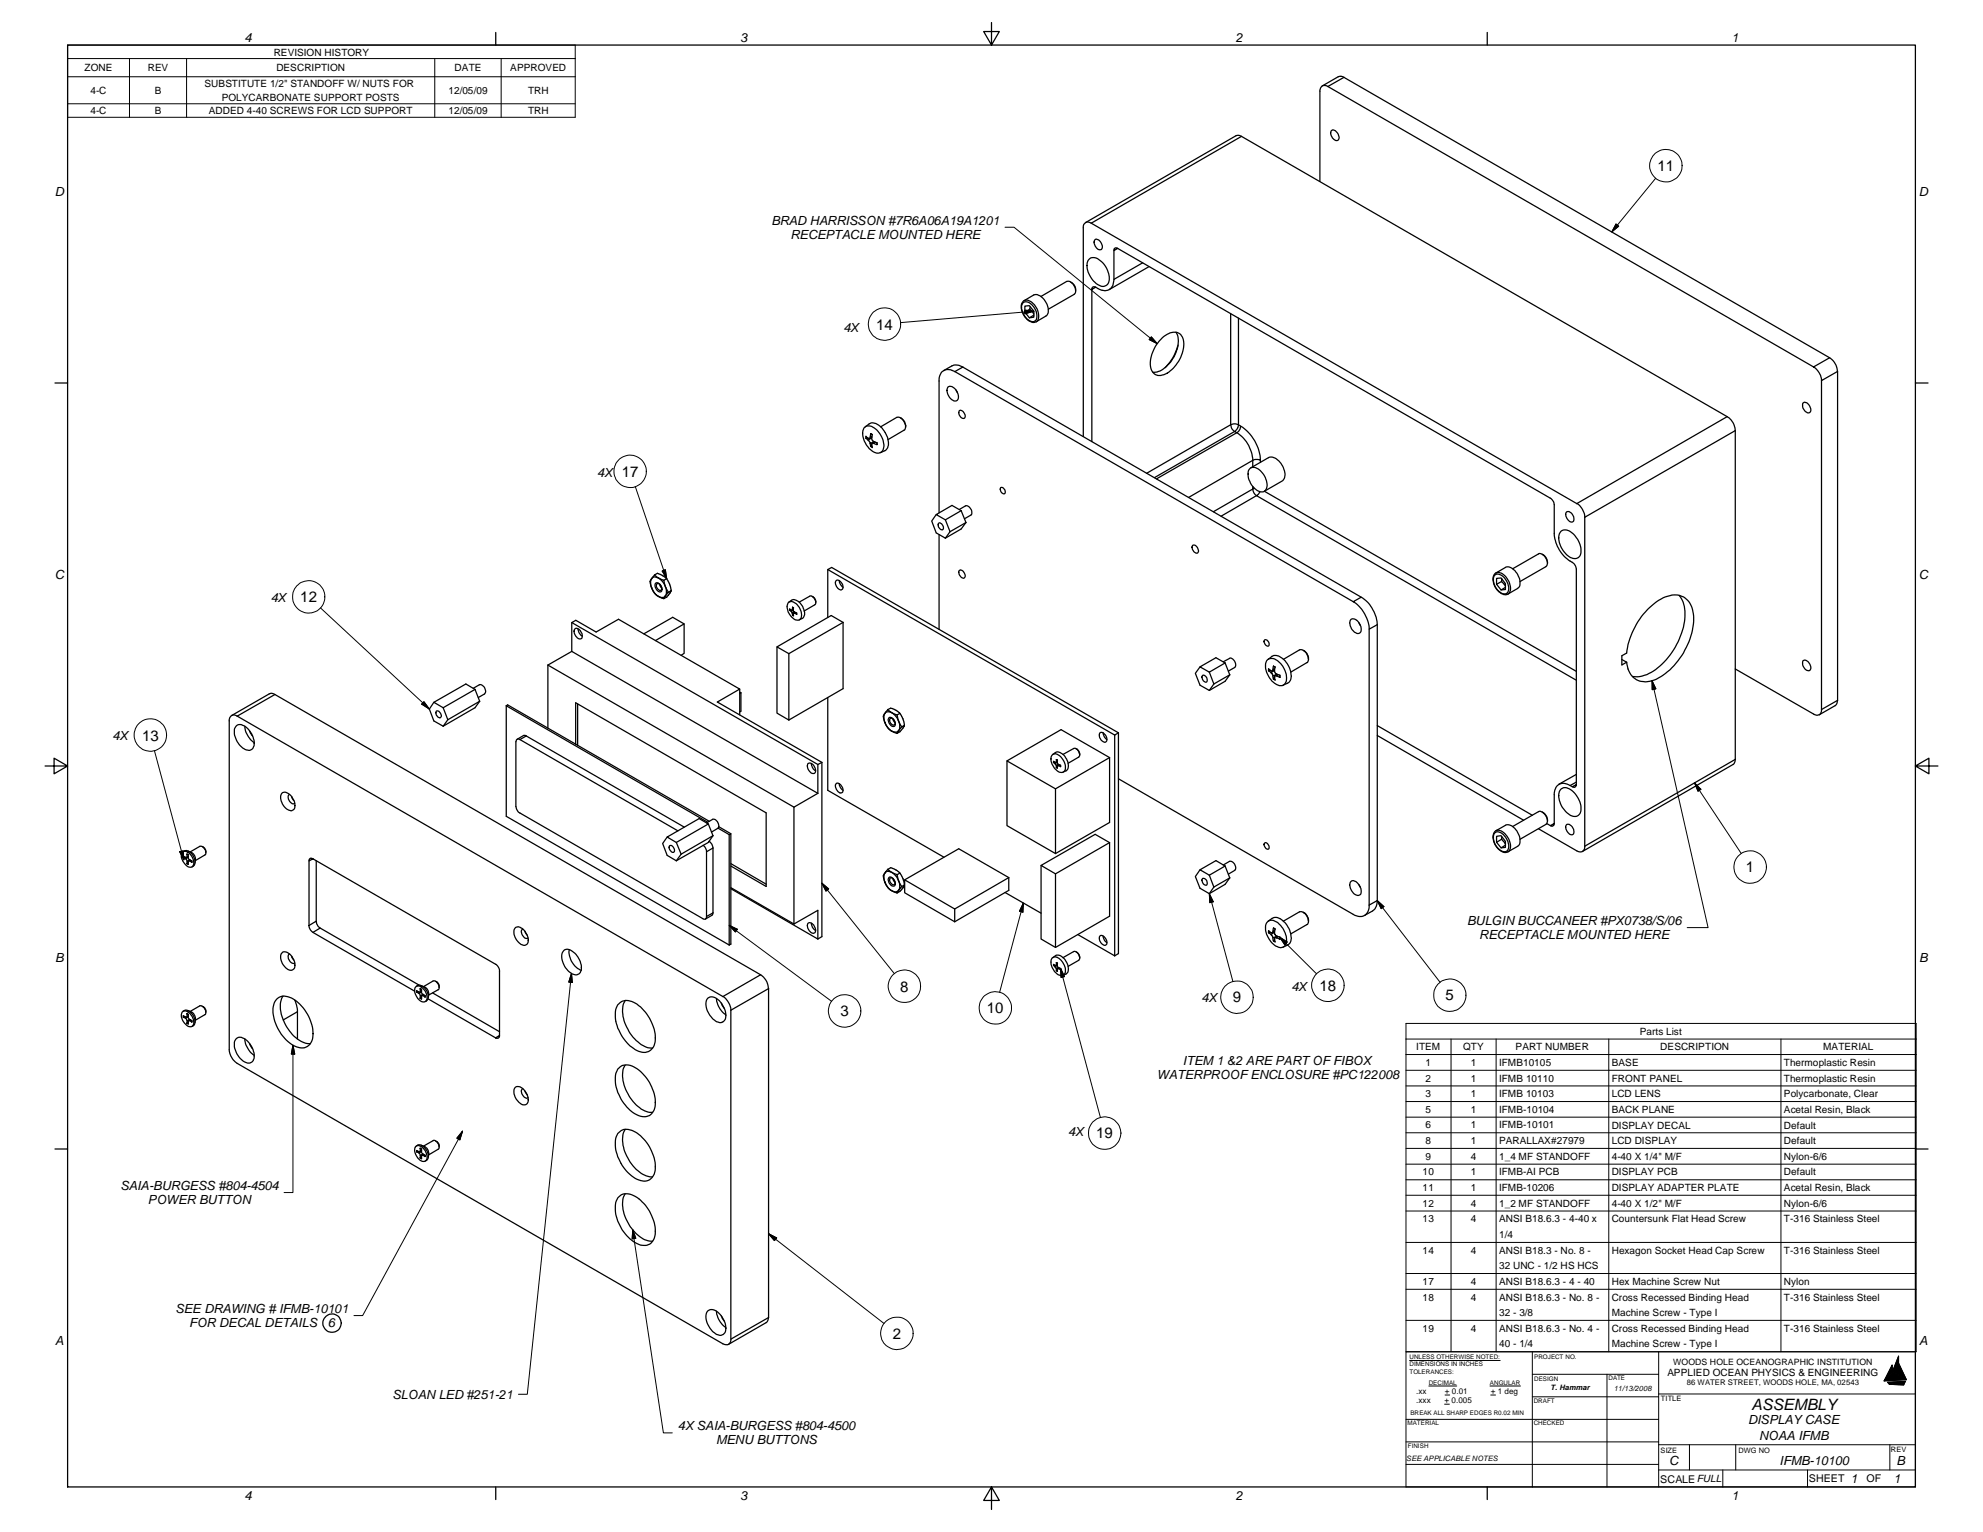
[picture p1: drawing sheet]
<svg xmlns="http://www.w3.org/2000/svg" width="279mm" height="216mm" viewBox="0 0 279 216" stroke-linecap="round" stroke-linejoin="round" font-family="sans-serif">
<g fill="none" stroke="#000" stroke-width=".18">
<path d="M9.5 6.3h260.4v203.2h-260.4zM69.8 4.6v1.7M139.7 3.2v3.1l-1.1-1.9h2.2l-1.1 1.9M174.9 19.2l68.5 39.5M174.9 19.2l-21.1 12.3M174.9 19.2l-.4-.1h-.4l-21.1 12.3M187.1 12.2l68.4 39.5M187.1 12.2a.68 .68 0 0 0-.8-.1 .68 .68 0 0 0-.3 .7v12.8M187.6 18.4a.79 .79 0 0 1 1 .8 .44 .44 0 0 1-.2 .6 .44 .44 0 0 1-.6-.3 1.05 1.05 0 0 1-.2-1.1zM189.4 10.9l-.5-.1h-.3l-2.3 1.3M189.4 10.9l-2.3 1.3M189.4 10.9l68.4 39.5"/>
<path d="M209.5 4.6v1.7M150.8 39.7a1.21 1.21 0 0 1 .8 1.3M153.4 36.6a1.08 1.08 0 0 1 1.6 .1 3.1 3.1 0 0 1 1.2 3.1 .97 .97 0 0 1-1.6 .3 3.1 3.1 0 0 1-1.3-3.4zM153.8 31.5l68.4 39.5M153.8 31.5a.68 .68 0 0 0-.8-.1 .68 .68 0 0 0-.4 .7v29.4M154.3 33.8a.95 .95 0 0 1 .9 1.3 .59 .59 0 0 1-.9-.4 .75 .75 0 0 1 0-.9zM157 35.3v4.1M157 35l.2-.1 .3 .1-.5 .3zM157.5 35l60.9 35.2a1.25 1.25 0 0 1 .6 .9v4.1a5.1 5.1 0 0 0 2.7 4.2l.3 .4 .1 .4v30.4M161 37l-4 2.4a1.35 1.35 0 0 1-1.5 1.5h-.4l-.7-.4M161.9 37.6l-5.6 3.2M7.7 54h1.8"/>
<path d="M126.9 58.9a1.35 1.35 0 0 1 .7 1.3M133.6 54.5a1.25 1.25 0 0 1 1.4 1.4 .53 .53 0 0 1-.2 .6 .53 .53 0 0 1-.7-.2 1.49 1.49 0 0 1-.5-1.8zM134.5 52.4l56.2 32.4M134.5 52.4a1.34 1.34 0 0 0-2 .4l-.2 .6v18.9M134.7 55l.2 .4M135.2 57.9a.66 .66 0 0 1 .8 .7 .34 .34 0 0 1-.3 .4 .34 .34 0 0 1-.4-.2 .77 .77 0 0 1-.1-.9zM135.7 51.7a1.63 1.63 0 0 0-1.6-.1l-1.1 .6M135.7 51.7l56.1 32.5M135.7 51.7l-1.2 .7M144.1 42.7a1.11 1.11 0 0 1 1.6 .6 1.66 1.66 0 0 1 .2 1.9 1.09 1.09 0 0 1-1.5-.6 1.57 1.57 0 0 1-.3-1.9zM144.3 42.4a1.5 1.5 0 0 1 1.7 .9 1.62 1.62 0 0 1 0 2M144.3 42.4a1.49 1.49 0 0 0-.1 2 1.51 1.51 0 0 0 1.8 .9"/>
<path d="M144.3 42.4l1.3-.8a1.52 1.52 0 0 1 1.7 1 1.51 1.51 0 0 1 0 2l-1.3 .7M144.4 43.1h.6l.7 .8v.8l-.7 .1-.6-.8zM145.1 43.6l.6 .6M145.1 43.6l-.7 .4M145.1 43.2v.4M145.7 44.4l-.7 .4M146.7 41.8l3.6-2.1a1.24 1.24 0 0 1 1.2 1.6l-3.8 2.3M153.8 40.8v21.4M153.9 40.5l.2-.1 .3 .1-.6 .3zM163.7 47.6a2.07 2.07 0 0 1 2.5-.6 2.49 2.49 0 0 1 .4 2.8 5 5 0 0 1-2.6 3 1.37 1.37 0 0 1-1.9-1.4 5.4 5.4 0 0 1 1.6-3.8zM165.7 46.8a3.6 3.6 0 0 1-.5 3.7 3.7 3.7 0 0 1-2.6 2h-.2M166 48.6a7.1 7.1 0 0 1-1.8 3.2"/>
<path d="M173.4 44.2v15.7a1.26 1.26 0 0 1 1.1 0v-15.1M174.5 59.9l.3 .1a1.15 1.15 0 0 1-.5 1l-.4-.2a1.24 1.24 0 0 0 .6-.9zM254 56.8a.81 .81 0 0 1 1.1 .8 .42 .42 0 0 1-.1 .5 .42 .42 0 0 1-.6-.1 1.08 1.08 0 0 1-.4-1.2zM255.5 51.7l2.3-1.3a2.6 2.6 0 0 1 1.1 1.9l-2.3 1.3a2.44 2.44 0 0 0-1.1-1.9zM256.6 53.6v46.4M258.9 52.3v46.4M269.9 54h1.8M121.8 60.2a1.25 1.25 0 0 1 1.7 .4 2.68 2.68 0 0 1 .8 2.9 1.07 1.07 0 0 1-1.6-.1 2.83 2.83 0 0 1-1-3zM121.9 60.2l.6-.5a1.56 1.56 0 0 1 1.9 .9 2.64 2.64 0 0 1 .6 2.6 1.23 1.23 0 0 1-1 .6M122 61.8h.1M122 61.8l.3 .2M122.1 61.6v.2"/>
<path d="M122.3 61.7l-.2 .1M122.3 62l.3 .5 .6-.3-.3 .3M122.6 61.6a.16 .16 0 0 1-.1 .2 .16 .16 0 0 1-.2 0l-.3-.3v.3M122.6 62.5l.1 .4M122.7 61.1h.1M122.7 61.1l.2 .2M122.7 61.1l.2 .1-.1 .7 .1 .2 .7 .3M122.7 61.1l-.1 .5 .3-.1M122.7 62.8v.1M122.7 62.8l.2 .2M122.8 62.7l-.1 .1M122.8 61.7l-.3 .1"/>
<path d="M122.8 61.7l-.5 .3M123.1 62.5l.5 .2M123.1 62.5a.16 .16 0 0 0-.2 0 .16 .16 0 0 0-.1 .1l.1 .5-.2-.2M123.3 62.3l-.2 .2M123.5 62.4l.1 .3M123.6 62.4v.3M124.1 60.2l2.2-1.4a1.23 1.23 0 0 1 1.3 1.4l-.1 .4-2.4 1.4M131.9 72.5l-.6 .9 .6 1.7 1.3 .7M132.2 73.7a.56 .56 0 0 1 .7 .7 .3 .3 0 0 1-.3 .3 .3 .3 0 0 1-.3-.3l-.1-.3zM132.3 75.3v13.4M133.2 73.3l.7 1.6M133.9 74.9l-.7 .9"/>
<path d="M135.2 71.8l.8-.5a.88 .88 0 0 1 .8 1.3l-.9 .5M135.4 72l.7 1.6M135.4 72l-1.3-.8-2.2 1.3 1.3 .8M135.4 72l-2.2 1.3M136.1 73.6l-.7 .9-2.2 1.3M136.1 73.6l-2.2 1.3M141 68.7a.53 .53 0 0 1 .6 .3 .53 .53 0 0 1-.1 .6 .62 .62 0 0 1-.5-.9zM161.6 66.7l11.8-6.8a1.24 1.24 0 0 0 .5 .9l-11.2 6.5M168 76.9a.72 .72 0 0 1 .7 .3 .72 .72 0 0 1 0 .7 .79 .79 0 0 1-.7-1zM174.8 60a6 6 0 0 1 2.8 4.9 1.21 1.21 0 0 0-1.1 0M176.2 66a1.63 1.63 0 0 1 1.9 .9 2.04 2.04 0 0 1 .2 2.2 1.08 1.08 0 0 1-1.5-.3 2.42 2.42 0 0 1-.8-2.6zM176.2 65.9l2.5-1.4a1.61 1.61 0 0 1 1.9 1 1.83 1.83 0 0 1 .2 2.2l-2.7 1.5"/>
<path d="M176.5 64.9v.9M176.5 68.6v.3M176.5 68.9l-5.5 3.2M176.5 64.9a4.8 4.8 0 0 0-2.2-3.9l-11.3 6.5M176.5 68.9a1.15 1.15 0 0 0 .5 1l-5 2.8M176.5 64.9l-9 5.2M176.8 68.8l-.3 .1M177.5 69.3l-.5 .6 45.1 26M177.6 64.9v.3M178.2 69.2l43.9 25.4M217.3 78.1a1.32 1.32 0 0 1 .7 1.3M220 74.8a1.58 1.58 0 0 1 2 .8 2.5 2.5 0 0 1 .5 2.9 1.32 1.32 0 0 1-1.9-.5 2.77 2.77 0 0 1-.8-2.9z"/>
<path d="M220.8 72.1a.96 .96 0 0 1 .8 1.4 .92 .92 0 0 1-1-1zM222.2 71l21.2-12.3a2.39 2.39 0 0 1 1.1 2l-21.2 12.2M222.2 71a2.36 2.36 0 0 1 1.1 1.9M223.3 72.9v46.4M244.5 60.7v46.3M38.7 97.9l68.5 39.5M38.7 97.9l-.4-.2-.4 .1-5.3 3M38.7 97.9l-5.3 3M61.1 99l-.6 .9 .6 1.7 1.3 .7M62.4 99.7l.7 1.7M66.7 97l.8-.5a.86 .86 0 0 1 .8 1.3l-.9 .5M66.9 97.2l-1.3-.8-4.5 2.6 1.3 .7"/>
<path d="M66.9 97.2l-4.5 2.5M66.9 97.2l.7 1.6M67.6 98.8l-.7 .9-4.5 2.6M67.6 98.8l-4.5 2.6M71.3 99.5l28.4 16.4M71.3 99.5v15.5l31.4 18.2M71.3 99.5l.2-.2 28.4 16.4M77.2 93.7l34.7 20M77.2 93.7v8.9M80.6 87.7v4.1M80.6 91.8l34.6 20M80.6 91.8l-3.4 1.9"/>
<path d="M81 88.6a.69 .69 0 0 1 .9 .6 .49 .49 0 0 1 .2 .5 .49 .49 0 0 1-.5 .3 1.11 1.11 0 0 1-.6-1.4zM81.4 99.2v5.8M81.4 88.6a1.23 1.23 0 0 0 .6 1.1M90.7 89.3l4.1-2.3 1.6 .9-4 2.4M91.9 81.4a1.12 1.12 0 0 1 1.4 .6 1.81 1.81 0 0 1 .4 2.1 1.4 1.4 0 0 1-1.8-1.1 1.44 1.44 0 0 1 0-1.6zM92.2 81l.4-.2 .7 .3 .7 .5 .4 .7 .2 1-.7 .9-.4 .2M92.2 81l-.6 .9 .2 .9M92.2 81l.6 .5 .7 .3M92.4 82.2a.75 .75 0 0 1 .9 1 .36 .36 0 0 1-.4 .2 .36 .36 0 0 1-.3-.2 .92 .92 0 0 1-.2-1zM92.5 82.3a.53 .53 0 0 1 .7 .6 .28 .28 0 0 1-.2 .3 .28 .28 0 0 1-.3-.2l-.2-.3zM92.9 82.3l.3 .5M93.5 81.8l.3 1 .2 .4a.34 .34 0 0 1 .1 .3 .34 .34 0 0 1-.2 .3l-.3 .3a.24 .24 0 0 1-.1 .3 .24 .24 0 0 1-.3-.1l-.7-.4-.3-.2-.4-.9"/>
<path d="M93.9 81.6l-.4 .2M94.6 83.2l-.4 .3M96.4 87.9v4.2l-.4 .3M104.2 97.1v3.6M104.2 97.5l.2 .1M104.4 97.6l-.2 .1M104.4 97.6v2.6l-.2 .1M109.5 91.2v9.3l1.6 1M111 85a.89 .89 0 0 1 1.4 .3 1.74 1.74 0 0 1 .4 1.9 .95 .95 0 0 1-1.4-.4 1.81 1.81 0 0 1-.4-1.8zM111.1 84.9a1.06 1.06 0 0 1 1.8 .3 1.81 1.81 0 0 1 .3 1.8l-.6 .4M111.1 92.1v9.4M111.3 86h.1"/>
<path d="M111.3 86l.2 .1M111.3 85.9v.1M111.4 86h-.1M111.5 86.1l.1 .3 .4-.1-.2 .1M111.6 86l.2-.1-.3 .2M111.6 85.9l-.1 .1-.2-.2v.2M111.6 86.4l.1 .3M111.7 85.6l-.1 .3 .2-.1M111.7 86.7h.1M111.7 85.6h.1v.5l.4 .3v.2M111.7 85.6l.1 .1M111.8 86.6l-.1 .1"/>
<path d="M111.8 86.6h.1M111.9 86.4h-.1v.4l-.1-.1M111.9 86.4l.3 .2M112.1 86.3l-.2 .1M112.2 86.4v.2M112.6 84.9l1.5-.9a.82 .82 0 0 1 .8 1l-.1 .2-1.5 .9M114.4 84.1a.79 .79 0 0 1 .5 .8M116.6 80.3v6.7M116.6 98.3v13.1l16.4 9.4M117.9 81.8a.86 .86 0 0 1 .7 1.3 .87 .87 0 0 1-.9-1zM118.2 81.8a1.34 1.34 0 0 0 .6 1M118.8 87.7v9.3l-7.7 4.5"/>
<path d="M118.8 87.7l-7.7 4.4M118.8 87.7l-1.7-1-7.6 4.5 1.6 .9M125.1 100l.4-.2 1 .4 .3 .4 .5 .8 .1 .9-.5 .8-.5 .3M125.1 100l-.6 .9 .2 .9M125.1 100l.5 .4 .8 .4M135.2 80.4a.67 .67 0 0 1 .8 .7 .33 .33 0 0 1-.3 .4 .33 .33 0 0 1-.4-.3 .73 .73 0 0 1-.1-.8zM169.1 94l-.7 .9 .7 1.7 1.3 .7M169.4 95.2a.55 .55 0 0 1 .6 .3 .55 .55 0 0 1-.1 .6 .67 .67 0 0 1-.5-.9zM170.4 94.7l.6 1.7M171 96.4l-.6 .9M172.4 93.3l.8-.5a.85 .85 0 0 1 .9 1l-.1 .3-.9 .5M172.6 93.4l-1.3-.7-2.2 1.3 1.3 .7"/>
<path d="M172.6 93.4l-2.2 1.3M172.6 93.4l.7 1.7M173.3 95.1l-.7 .9-2.2 1.3M173.3 95.1l-2.3 1.3M178.2 90.2a.52 .52 0 0 1 .5 .3 .52 .52 0 0 1 0 .6 .64 .64 0 0 1-.5-.9zM178.6 93a1.34 1.34 0 0 1 1.8 .5 2.56 2.56 0 0 1 .7 2.8 1.07 1.07 0 0 1-1.7-.2 2.83 2.83 0 0 1-.9-3zM178.7 92.9a1.31 1.31 0 0 1 1-.5 2.81 2.81 0 0 1 2.2 2.7 1.03 1.03 0 0 1-.5 1.2l-.6 .3M178.7 94.5h.1M178.7 94.5l.4 .3M178.8 94.3v.2M179 94.5h-.2M179.1 94.8l.2 .2v.3l.6-.3-.3 .2"/>
<path d="M179.3 94.4a.14 .14 0 0 1 0 .2 .14 .14 0 0 1-.2-.1l-.4-.2v.2M179.3 95.3l.1 .4M179.4 93.9l.3 .1M179.4 93.9h.1M179.4 93.9l-.1 .5 .3-.1M179.5 95.6l-.1 .1M179.5 95.6l.1 .1M179.6 94.5l-.5 .3M179.6 94.4l-.4 .2M179.6 95.5l-.1 .1M179.7 94l-.1 .7 .2 .3 .5 .2v.3M179.9 95.2l.4 .3"/>
<path d="M179.9 95.2h-.1a.15 .15 0 0 0-.2 0 .15 .15 0 0 0 0 .2l.1 .4-.3-.1M180.1 95.1l-.2 .1M180.3 95.1v.4M180.8 92.9l2.3-1.3a1.24 1.24 0 0 1 1.2 1.6l-2.4 1.5M183.6 91.7a1.26 1.26 0 0 1 .8 1.2M190.4 87.3a1.05 1.05 0 0 1 1.3 .8 .69 .69 0 0 1-.4 1.2 1.51 1.51 0 0 1-1-1.9zM190.7 84.8l1.1-.6a4.9 4.9 0 0 1 2.3 3.8l-1.2 .7a5 5 0 0 0-2.2-3.9zM191.4 87.7l.3 .4M192.9 88.7v38.9M194.1 88v38.9M210.6 81a1.23 1.23 0 0 1 1.7 .9 1.37 1.37 0 0 1 0 1.8 1.7 1.7 0 0 1-1.8-1.6l-.1-.6zM210.8 80.8a1.4 1.4 0 0 1 1.7 .9 1.52 1.52 0 0 1 0 2"/>
<path d="M210.8 80.8a1.3 1.3 0 0 0-.3 1.7 2 2 0 0 0 1.8 1.3l.2-.1M210.8 80.8l1.3-.8a1.51 1.51 0 0 1 1.7 .9 1.9 1.9 0 0 1 .2 1.9l-1.5 .9M210.9 81.5l.6-.1 .6 .9v.8h-.6l-.6-.8zM211.6 82l-.7 .3M211.6 82l.4 .3 .1 .3M211.6 81.6v.4M212.1 82.8l-.6 .3M213.1 80.2l3.7-2.1a1.14 1.14 0 0 1 1.2 1.1v.5l-.2 .2-3.6 2.1M228.5 92.9l.7 .4M232.2 85.9a6 6 0 0 1 3.9-2.1 2.69 2.69 0 0 1 2.5 2.7 10.3 10.3 0 0 1-4.6 8.9 3.3 3.3 0 0 1-3.6 .2 3 3 0 0 1-1.2-2.3l-.7 .4v-1.3l.7-.4a11 11 0 0 1 3-6.1zM236.6 83.9a5.2 5.2 0 0 1 .5 4.9 10.2 10.2 0 0 1-5.1 6.3l-1.2 .3-.8-.1M244.5 94.3l11 6.3a.67 .67 0 0 0 .8 .1 .67 .67 0 0 0 .3-.7"/>
<path d="M254 93.1a.74 .74 0 0 1 1.1 .7 .46 .46 0 0 1-.1 .7 .46 .46 0 0 1-.7-.2 1.07 1.07 0 0 1-.3-1.2zM258.9 98.7l-.1 .5-.2 .2-2.3 1.3M258.9 98.7l-2.3 1.3M6.3 107.9h3.2l-1.9-1.1v2.3l1.9-1.2M26.5 119.9l.5 .2a1.08 1.08 0 0 1 .5 1v.5M28.5 119.3a.84 .84 0 0 1 .5 .9M33.3 102.3a1.17 1.17 0 0 1 1.6 .4 2.72 2.72 0 0 1 .8 2.7 .96 .96 0 0 1-1.5 0 3 3 0 0 1-1.1-2.7zM33.4 100.9l68.5 39.5M33.4 100.9a.68 .68 0 0 0-.8-.1 .68 .68 0 0 0-.3 .8v46.3a2.6 2.6 0 0 0 1.1 2l68.5 39.5a.68 .68 0 0 0 .8 .1 .68 .68 0 0 0 .3-.8l5.3-3M34.5 102.3a3.1 3.1 0 0 0 1.3 2.3M35.2 103l.4 .7M39.7 111.8a1.13 1.13 0 0 1 1.6 .8 1.05 1.05 0 0 1-.2 1.7 1.9 1.9 0 0 1-1.5-2.4z"/>
<path d="M40.8 112a.82 .82 0 0 0 .6 1.3l.1-.1M41.1 112.3l.3 .5M61.5 100.2a.62 .62 0 0 1 .6 .9 .66 .66 0 0 1-.6-.9zM63.1 101.4l-.7 .9M73.3 104.2a.35 .35 0 0 0-.4 0 .35 .35 0 0 0-.2 .3v9.2a1.26 1.26 0 0 0 .6 .9l25.7 14.9a.31 .31 0 0 0 .4 0 .31 .31 0 0 0 .1-.3M73.3 104.2l22.2 12.9M74.1 103.7l-.8 .5M74.1 103.7h-.3l-.9 .5M74.1 103.7l22.3 12.9M81.1 104.9v-5.9l26.8 15.6v10.3l-4.9-2.9M94 118l-.6 .9 .6 1.6 1.3 .8M94.4 119.2a.62 .62 0 0 1 .5 .9 .68 .68 0 0 1-.5-.9z"/>
<path d="M95.3 118.7l.7 1.7M99.1 119.1a1.11 1.11 0 0 1 .4 .9M99.5 116l.9-.5a.86 .86 0 0 1 .7 1.2l-.9 .6M99.8 116.1l-1.3-.7-4.5 2.6 1.3 .7M99.8 116.1l-4.5 2.6M99.8 116.1l.7 1.7M99.9 118.6h.1M99.9 118.6a1.07 1.07 0 0 1 .6 .9M100.5 117.8l-4.5 2.6M100.5 119.5l-1 .5M100.5 119.5v9.2M100.5 117.8l-.7 .9-4.5 2.6"/>
<path d="M101.2 116.7l1.5 .9M101.3 116.5l1.7 1M102.7 117.6v15.6M102.7 117.6l.3-.1v15.6l-.3 .1M111.9 113.7v16.5M113.8 107.6a.9 .9 0 0 1 1 .4 .9 .9 0 0 1 0 1 .97 .97 0 0 1-1-1.3zM114.3 107.6a1.23 1.23 0 0 0 .6 1M115.2 111.8l-3.3 1.9M115.8 107.4l-14.7-8.5 3.1-1.8-17.1-9.8-3.1 1.8-2.9-1.7-.5 .3 34.6 20M115.8 107.4l-.6 .3v4.1M115.8 107.4v24.6l-.6 .3M117.9 110.4a.9 .9 0 0 1 .7 1.3 .92 .92 0 0 1-.9-1.1z"/>
<path d="M118.2 110.4a1.25 1.25 0 0 0 .6 1M124.8 100.4a1.2 1.2 0 0 1 1.5 .7 1.62 1.62 0 0 1 .2 1.9 1.18 1.18 0 0 1-1.5-.6 1.67 1.67 0 0 1-.2-2zM125.3 101.1a.81 .81 0 0 1 .7 1.3 .85 .85 0 0 1-.7-1.3zM125.4 101.2a.59 .59 0 0 1 .6 .3 .59 .59 0 0 1 0 .7 .61 .61 0 0 1-.6-1zM125.8 101.3l.3 .5M126.4 100.8l.1 .7 .4 .6a.44 .44 0 0 1-.2 .7l-.2 .3a.21 .21 0 0 1-.1 .3 .21 .21 0 0 1-.3-.1l-.6-.3-.4-.4-.4-.8M126.8 100.5l-.4 .3M127.4 102.2l-.4 .2M141.9 107.2v9.2l6.8 3.9M148.2 106.4a.93 .93 0 0 1 1.4 .5 1.42 1.42 0 0 1 .3 1.9 .9 .9 0 0 1-1.2-.4 1.68 1.68 0 0 1-.5-2zM148.3 106.3a1.1 1.1 0 0 1 1.9 .5 1.3 1.3 0 0 1 0 1.8l-.4 .2M148.4 107.4l.1 .1"/>
<path d="M148.4 107.4l.2 .2M148.5 107.3v.2M148.6 107.4l-.1 .1M148.6 107.6l.2 .3 .3-.2M148.7 111.2v9.1M148.8 107.5l.2-.1-.4 .2M148.8 107.4l-.1 .1-.3-.2v.1M148.8 107.9v.3M148.8 107l.2 .1v.6l.4 .1v.2M148.9 107.1h.1M148.8 107v.4l.2-.1M148.9 108.1l-.1 .1"/>
<path d="M148.9 108.1l.1 .1M149 108.1h-.1M149.1 107.9h-.1h-.1l.1 .3h-.2M149.1 107.9l.3 .1M149.2 107.7l-.2 .2M149.3 107.8l-.2 .1M149.4 107.8v.2M149.8 106.3l1.5-.8a.84 .84 0 0 1 .8 1l-.1 .2-1.5 .9M151.6 105.5a.86 .86 0 0 1 .5 .9M155 103.3a.81 .81 0 0 1 1 .9 .34 .34 0 0 1-.3 .4 .34 .34 0 0 1-.4-.2 .94 .94 0 0 1-.3-1.1zM155.4 103.3a1.23 1.23 0 0 0 .6 .9M156.3 118.7l-2-1.1-7.6 4.4 2 1.1"/>
<path d="M156.3 106.8l-6.8-4-7.6 4.4 6.8 4M156.3 106.8v9.1l-7.6 4.4M156.3 118.7v10.4l-7.6 4.4M156.3 106.8l-7.6 4.4M156.3 118.7l-7.6 4.4M157.1 103.6v31.1M157.6 109.7l33.1 19.2a1.37 1.37 0 0 0 1.6 .1 1.37 1.37 0 0 0 .6-1.4M157.6 103.3l-40.4-23.3-.6 .3 40.5 23.3M157.6 103.3l-.5 .3M157.6 103.3v31.1l-.5 .3M178.2 118.8a.55 .55 0 0 1 .5 .3 .55 .55 0 0 1 0 .6 .62 .62 0 0 1-.5-.9zM194.1 103.7l20.6 11.9"/>
<path d="M194.1 102.3l21.8 12.6M210.6 117.4a1.12 1.12 0 0 1 1.5 .6 1.5 1.5 0 0 1 .2 2 1.65 1.65 0 0 1-1.8-1.6l-.1-.6zM210.8 117.1a1.38 1.38 0 0 1 1.5 .8 1.61 1.61 0 0 1 .2 2.1M210.8 117.1a1.63 1.63 0 0 0 .1 2.3l.4 .4a.98 .98 0 0 0 1.2 .2M210.8 117.1l1.3-.8a1.44 1.44 0 0 1 1.7 1 1.69 1.69 0 0 1 .1 1.9l-1.4 .8M210.9 117.9l.6-.1 .6 .8v.8l-.6 .1-.6-.8zM211.6 118.3l.5 .7M211.6 118.3l-.7 .4M211.6 117.9v.4M212.1 119.1l-.6 .4M213.1 116.5l3.7-2.1a1.19 1.19 0 0 1 1.2 1.1v.6l-.2 .1-3.6 2.1M216.8 116.8l5.4 3.1a.68 .68 0 0 0 .8 .1 .68 .68 0 0 0 .3-.7"/>
<path d="M217.3 114.4a1.38 1.38 0 0 1 .7 1.3M217.9 116.1l.5 .3M218.4 116.4l.6-.3a.34 .34 0 0 1-.2 .3 .34 .34 0 0 1-.4 0zM219.9 111.3a1.11 1.11 0 0 1 1.6 .1 3 3 0 0 1 1.1 3.3 1.04 1.04 0 0 1-1.7 0 3.2 3.2 0 0 1-1.2-3.2zM220.8 116.2a.96 .96 0 0 1 .8 1.4 .92 .92 0 0 1-1-1zM221.2 110.7a1.37 1.37 0 0 0-1.6-.2 1.37 1.37 0 0 0-.6 1.5v4.1M221.2 110.7l.3 .2M221.5 110.9l.6-.3a.35 .35 0 0 1-.2 .3 .35 .35 0 0 1-.4 0zM222.1 110.2l-.9 .5M222.1 109.1l-2.5 1.4M244.5 107l-.2 .6-.1 .1-21.2 12.3M244.5 107l-21.2 12.3"/>
<path d="M269.9 107.9l1.9 1.2v-2.3l-1.9 1.1h3.1M25.7 120.1a1.19 1.19 0 0 1 1.5 1 .72 .72 0 0 1-.4 1.1 1.67 1.67 0 0 1-1.1-2zM25.8 120a1.08 1.08 0 0 1 1.5 .7 1 1 0 0 1-.2 1.5M25.8 120.9h.1M25.8 120.9l.4 .1M25.9 120.7v.2M26.1 120.8l-.2 .1M26.2 121l.2 .4M26.3 120.4l.1 .3M26.3 120.4h.2v.6l.2 .2M26.3 120.4l.2 .1M26.4 121.7h-.1"/>
<path d="M26.4 121.7l.1 .1M26.4 120.7l-.2 .2-.4-.2v.2M26.4 121.4l-.1 .3M26.5 120.6l-.1 .1M26.5 120.8l-.3 .2M26.5 120.7l-.2 .2M26.5 121.5l-.1 .2M26.7 121.2l-.3 .2M26.7 121.2l.3 .1v.2M26.8 121.2l-.2 .1M26.8 120.1l1.4-.8a.81 .81 0 0 1 .7 1.2l-1.4 .8M26.9 121.3h-.2"/>
<path d="M27 121.5h.1M27 121.5l-.4-.2-.1 .5-.2-.1M39.8 134.2a1.21 1.21 0 0 1 1.5 .9 1.05 1.05 0 0 1-.2 1.6 1.88 1.88 0 0 1-1.5-2.3zM40.8 134.5a.84 .84 0 0 0 .6 1.3l.1-.1M41.1 134.8l.3 .5M43.5 130.4l1.1-.6a1.35 1.35 0 0 0 .5 1l-1 .6a1.2 1.2 0 0 1-.6-1zM43.5 121.3v9.1M44.1 121a.32 .32 0 0 0-.4 0 .32 .32 0 0 0-.2 .3l.6-.3 25.8 14.9 .4 .5 .1 .3v9.2M44.1 131.4l14.3 8.3M44.6 121.3v8.5M45.1 130.8l14 8M58.6 139.1a1.06 1.06 0 0 1 1.4 .7 .93 .93 0 0 1-.1 1.4 1.45 1.45 0 0 1-1.5-1.4l.1-.6z"/>
<path d="M58.7 139a1.08 1.08 0 0 1 1.5 .7 1 1 0 0 1-.3 1.4M58.7 139.8h.1M58.7 139.8l.3 .2M58.8 139.7v.1M59 139.8h-.2M59 140l.2 .3M59.2 139.3l.2 .1M59.2 139.4h.1M59.2 139.3v.4M59.2 139.4h.2M59.2 139.7l-.1 .1-.4-.2v.2M59.4 138.9l.4 .2a1.08 1.08 0 0 1 .6 1l-.1 .5"/>
<path d="M59.4 139.4v.6l.2 .1M59.4 139.6l-.2 .1M59.4 139.8l-.4 .2M59.4 139.7l-.2 .1M59.7 139l1.3-.7a.82 .82 0 0 1 .7 1.2l-1.3 .8M61 139.9l9.4 5.5M61.4 138.3a.8 .8 0 0 1 .5 .9M72.6 130.7a1.12 1.12 0 0 1 1.5 .7 1.33 1.33 0 0 1 .1 1.7 1.14 1.14 0 0 1-1.5-.7 1.44 1.44 0 0 1-.1-1.7zM73.7 130.9a.71 .71 0 0 0 .1 1.2l.2 .1h.4M74 131.2l.3 .6M79.5 133.9a1.19 1.19 0 0 1 1.5 .4 2.67 2.67 0 0 1 .8 2.8 .93 .93 0 0 1-1.5-.1 2.75 2.75 0 0 1-1-2.8zM80.2 133.8a2.78 2.78 0 0 0 1.7 2.9"/>
<path d="M96 120.4l-.7 .9M99.5 120v9.2M100.5 128.7l-.2 .3-.9 .5M100.5 128.7l-1 .5M103 121.7l4.9 2.9M103 125.1l8.9 5.1M103 125.2l12.2 7.1M107.2 137.4a2.5 2.5 0 0 1 1.1 1.9M107.2 137.4l-5.3 3M108.3 139.3v46.4M108.3 139.3l-5.3 3.1M111.9 130.2l3.3-1.9v4"/>
<path d="M113.8 130.1a.79 .79 0 0 1 1.1 .8 .43 .43 0 0 1-.2 .6 .43 .43 0 0 1-.6-.3 1.02 1.02 0 0 1-.3-1.1zM114.3 130.1a1.23 1.23 0 0 0 .6 1M124.8 122.9a1.09 1.09 0 0 1 1.4 .5 1.76 1.76 0 0 1 .3 2.2 1.29 1.29 0 0 1-1.6-.9 1.6 1.6 0 0 1-.1-1.8zM125.1 122.5l.4-.2 .7 .3 .6 .5 .5 .8 .1 .9-.5 .8-.5 .3M125.1 122.5l-.6 .9 .2 .9M125.1 122.5l.7 .5 .6 .3M125.2 123.7a.59 .59 0 0 1 .9 .5 .45 .45 0 0 1-.3 .7 .91 .91 0 0 1-.6-1.2zM125.4 123.7a.61 .61 0 0 1 .6 1 .63 .63 0 0 1-.6-1zM125.8 123.8l.3 .5M126.4 123.3l.1 .7 .4 .6a.47 .47 0 0 1-.2 .8l-.2 .2a.19 .19 0 0 1-.1 .2 .19 .19 0 0 1-.3 0l-.8-.5-.4-.5-.2-.5M126.8 123l-.4 .3M127.4 124.7l-.4 .2"/>
<path d="M127.5 124v1.8l7 4.1M134.5 128.1v1.8M141.6 125.8l5.1 2.9M142.1 123.7l-7-4.1-7.6 4.4 7 4.1M142.1 123.7v1.8l-7.6 4.4M142.1 123.7l-7.6 4.4M146.7 122v10.3l2 1.2M148.2 135a.9 .9 0 0 1 1.3 .3 1.57 1.57 0 0 1 .4 2.1 1.13 1.13 0 0 1-1.5-.7 1.53 1.53 0 0 1-.2-1.7zM148.3 135a.99 .99 0 0 1 1.6 .1 1.8 1.8 0 0 1 .5 2l-.6 .3M148.4 136.1h.1M148.4 136.1l.2 .1M148.5 135.9v.2"/>
<path d="M148.6 136l-.1 .1M148.6 136.2l.2 .3 .3-.1M148.7 123.1v10.4M148.8 136.1l.2-.1-.4 .2M148.8 136l-.1 .1-.3-.2v.2M148.8 136.5v.3M148.8 135.7h.2M148.8 135.7l.2 .1M148.8 135.7v.3l.2-.1M148.9 136.8h-.1M148.9 136.8h.1M149 136.7l-.1 .1"/>
<path d="M149 135.7v.5l.4 .3v.1M149.1 136.5l-.2 .1 .1 .3-.2-.1M149.1 136.5l.3 .1M149.2 136.4l-.2 .1M149.3 136.4l-.2 .1M149.4 136.5v.1M149.8 135l1.5-.9a.82 .82 0 0 1 .7 1.2l-1.5 .9M151.6 134.1a.91 .91 0 0 1 .5 .9M151.8 131.7l5.3 3M155 131.8a.9 .9 0 0 1 .8 1.4 .89 .89 0 0 1-.8-1.4zM155.4 131.9a1.15 1.15 0 0 0 .6 .9M169.1 122.6l-.7 .9 .7 1.7 1.3 .7"/>
<path d="M169.4 123.8a.56 .56 0 0 1 .6 .3 .56 .56 0 0 1-.1 .7 .68 .68 0 0 1-.5-1zM170.4 123.3l.6 1.7M171 125l-.6 .9M172.4 121.9l.8-.5a.85 .85 0 0 1 .8 1.3l-.9 .5M172.6 122l-1.3-.7-2.2 1.3 1.3 .7M172.6 122l-2.2 1.3M172.6 122l.7 1.7M173.3 123.7l-.7 .9-2.2 1.3M173.3 123.7l-2.3 1.3M178.7 129.8a1.55 1.55 0 0 1 1.9 .8 2.46 2.46 0 0 1 .5 2.6 1 1 0 0 1-1.4 .1 3 3 0 0 1-1.2-3.2zM178.7 129.8l.5-.4a1.27 1.27 0 0 1 1.7 .5 3 3 0 0 1 .9 2.9l-.3 .3-.7 .4M178.7 131.4h.1"/>
<path d="M178.7 131.4l.4 .3M178.8 131.2v.2M179 131.4h-.2M179.1 131.7l.2 .5 .6-.3-.3 .3M179.2 131.5l.4-.1-.5 .3M179.3 131.3a.14 .14 0 0 1 0 .2 .14 .14 0 0 1-.2-.1l-.4-.2v.2M179.3 132.2l.1 .4M179.4 130.8h.1M179.4 130.8l.3 .1-.1 .8 .2 .2 .5 .2v.3M179.4 130.8l-.1 .5 .3-.1M179.5 130.8h.1M179.5 132.5l-.1 .1"/>
<path d="M179.5 132.5l.1 .1M179.5 130.8l.2 .2M179.6 132.4l-.1 .1M179.9 132.2l.4 .2M179.9 132.2a.16 .16 0 0 0-.2-.1 .16 .16 0 0 0-.1 .2l.1 .4-.3-.1M180.1 132l-.2 .2M180.3 132.1v.3M180.8 129.8l2.3-1.3a1.26 1.26 0 0 1 1.1 1.8l-2.3 1.3M183.6 128.6a1.32 1.32 0 0 1 .8 1.2M190.3 124.3a.68 .68 0 0 1 1.1 .3 1.23 1.23 0 0 1 .2 1.5 1.11 1.11 0 0 1-1.3-.9l-.1-.5zM191.4 124.6l.3 .4M194.1 126.9l-1.2 .7"/>
<path d="M194.1 126.9a1.68 1.68 0 0 1-.7 1.5l-1.1 .6M25.7 142.6a.93 .93 0 0 1 1.4 .6 1.09 1.09 0 0 1-.1 1.5 1.49 1.49 0 0 1-1.4-1.3zM25.8 142.5a1.05 1.05 0 0 1 1.5 .7 1 1 0 0 1-.2 1.5M25.8 143.3l.4 .2M25.8 143.3h.1M25.9 143.2v.1M26.1 143.3h-.2M26.2 143.5l.2 .4M26.3 142.9l.1 .3M26.3 142.9l.2 .1M26.4 143.2l-.2 .2-.4-.2v.1M26.4 143.9l-.1 .3"/>
<path d="M26.4 144.2h-.1M26.4 144.2l.1 .1M26.5 142.4l.5 .2a1.15 1.15 0 0 1 .5 1v.5M26.5 143.1l-.1 .1M26.5 143.3l-.3 .2M26.5 143.2l-.2 .2M26.5 144l-.1 .2M26.5 143v.5l.2 .2M26.7 143.7l-.3 .2M26.7 143.7l.3 .1v.2M26.8 143.7l-.2 .1M26.8 142.5l1.4-.7a.85 .85 0 0 1 .7 1.2l-1.4 .8"/>
<path d="M26.9 143.7l-.2 .1M27 143.8v.2M27 144h.1M27 144l-.4-.2-.1 .5-.2-.1M28.5 141.8a.78 .78 0 0 1 .5 .9M33.3 146.3a1.17 1.17 0 0 1 1.6 .4 2.72 2.72 0 0 1 .8 2.8 1.01 1.01 0 0 1-1.7-.2 2.69 2.69 0 0 1-.9-2.7zM34.5 146.4a3.1 3.1 0 0 0 1.3 2.3M35.2 147.1l.4 .7M39 140.8a1.75 1.75 0 0 1 2.3 0 5.9 5.9 0 0 1 2.7 5.7 1.62 1.62 0 0 1-2.5 .9 6 6 0 0 1-3-5.5l.2-.7zM39.9 140.4a3.9 3.9 0 0 0 .2 3.7 4.8 4.8 0 0 0 3.4 3h.2M41.5 140.9l.3 .7 .1 1-2 1.1M41.9 142.6v3.8"/>
<path d="M59.2 140.7h.1M59.2 140.7h.2M59.2 140.3v.4M59.4 140.5l-.2 .2M59.6 140.1l.3 .2v.2M59.6 140.1l-.4 .2M59.6 140.2l-.2 .1M59.7 140.2l-.1 .1M59.9 140.3v.2M59.9 140.5l-.4-.2-.1 .5-.2-.1M60.3 140.8l9.5 5.5M69.8 146.3l.6-.4a.35 .35 0 0 1-.2 .4 .35 .35 0 0 1-.4 0z"/>
<path d="M72.6 153.3a.95 .95 0 0 1 1.4 .5 1.42 1.42 0 0 1 .2 1.8 .99 .99 0 0 1-1.3-.5 1.59 1.59 0 0 1-.3-1.8zM73.7 153.4a.84 .84 0 0 0 .3 1.3l.3 .1 .1-.1M74 153.8l.3 .5M87 159.7a1.78 1.78 0 0 1 2.5-.2 6.1 6.1 0 0 1 2.8 5.5 1.62 1.62 0 0 1-2.5 1.2 6 6 0 0 1-3-5.8zM87 150.7a1.9 1.9 0 0 1 2.8-.1 6 6 0 0 1 2.4 5.6 1.66 1.66 0 0 1-2.7 .8 6 6 0 0 1-2.7-5.7zM87 141.6a1.75 1.75 0 0 1 2.5-.2 6.2 6.2 0 0 1 2.8 5.4 1.63 1.63 0 0 1-2.5 1.3 6 6 0 0 1-3-5.9zM88.1 141a4 4 0 0 0 .4 4.1 4.9 4.9 0 0 0 3 2.6h.4M88.1 150.1a3.7 3.7 0 0 0 .1 3.4 5.1 5.1 0 0 0 3.3 3.3h.4M88.1 159.2a4 4 0 0 0 .4 4 4.8 4.8 0 0 0 3.2 2.7l.2-.1M99.7 140.7a1.04 1.04 0 0 1 1.5 .2 2.67 2.67 0 0 1 .9 2.9 .89 .89 0 0 1-1.4 0 2.56 2.56 0 0 1-1-3.1zM100.9 140.7a3.2 3.2 0 0 0 1.4 2.3M101.6 141.4l.4 .7"/>
<path d="M101.9 140.4a2.51 2.51 0 0 1 1.1 2M103 142.4v46.3M7.7 161.9h1.8M58.6 161.5a1.05 1.05 0 0 1 1.4 .8 .91 .91 0 0 1-.1 1.4 1.45 1.45 0 0 1-1.5-1.4l.1-.5zM58.7 161.5a.87 .87 0 0 1 1.2 .4 1.22 1.22 0 0 1 .2 1.6l-.2 .1M58.7 162.3h.1M58.7 162.3l.3 .2M58.8 162.2v.1M59 162.3h-.2M59 162.5l.2 .3M59.2 161.8l.2 .1v.5l.2 .2M59.2 161.8l.2 .1"/>
<path d="M59.2 161.8v.4M59.2 163.2h.2M59.2 163.2h.1M59.2 162.2l-.1 .1-.4-.2v.2M59.2 162.8v.4M59.4 161.4l.4 .2a1.15 1.15 0 0 1 .6 1l-.1 .5M59.4 163l-.2 .2M59.4 162.1l-.2 .1M59.4 162.3l-.4 .2M59.4 162.2l-.2 .1M59.6 162.6l.3 .2v.2M59.6 162.6l-.4 .2"/>
<path d="M59.6 162.7l-.2 .1M59.7 161.5l1.3-.7a.82 .82 0 0 1 .9 1l-.1 .1-1.4 .9M59.7 162.7l-.1 .1M59.9 162.8v.2M59.9 163l-.4-.2-.1 .5-.2-.1M61.4 160.8a.79 .79 0 0 1 .5 .8M87.2 168.7a1.96 1.96 0 0 1 2.6 .1 6.2 6.2 0 0 1 2.5 5.2 1.68 1.68 0 0 1-1 1.4 1.68 1.68 0 0 1-1.8-.3 6 6 0 0 1-2.7-5.7zM88.1 168.2a4 4 0 0 0 .4 4.1 4.8 4.8 0 0 0 3 2.6h.4M269.9 161.9h1.8M99.7 184.8a1.1 1.1 0 0 1 1.6 .3 2.5 2.5 0 0 1 .8 2.8 .91 .91 0 0 1-1.4-.1 2.56 2.56 0 0 1-1-3zM100.9 184.8a3.2 3.2 0 0 0 1.4 2.3M101.6 185.4l.4 .8"/>
<path d="M108.3 185.7l-.1 .4-.3 .3-5.3 3.1M69.8 209.5v1.8M139.7 209.5l1.1 2h-2.2l1.1-2v3.2M209.5 209.5v1.8"/>
<circle cx="46.8" cy="186.5" r="1.3"/>
</g>
<g fill="#000" stroke="#000" stroke-width=".14">
<path d="M227.7 31.6l.4 .3-1 .8zM144.4 43.7l1.3 .2-1.3 .3zM162.2 47.5l.8 .9-1.1-.5zM59.7 98.9l.8 1-1.1-.7zM93.3 80.5l.4-.2 .2 1.3zM232.8 95.9l.5 1.2-.5 .1zM238.8 110.3l.8 .9-.4 .3zM25.3 120l.5-.1 .1 1.3zM80.5 137.2l.1 1.3-.5-.1zM102.7 130.4l1.2 .6-.3 .3zM115.8 124.5l1 .8-.4 .3zM144.2 127.3l-.1 1.2-.5-.1z"/>
<path d="M149.4 136.5l.6 1.1-.5 .2zM170.4 125.9l.5 1.2-.4 .1zM180.3 132.1l1.1 .7-.4 .3zM194.1 126.9l.9 .9-.4 .3zM41.3 147.3l.2 1.2h-.5zM65.2 159.4l-.4 1.2-.4-.2zM89.2 173.3l.4 1.2-.5 .1zM108.3 173.9l1.1 .6-.3 .3zM266 194.8l2.5-.1-2.3 .4zM266.6 192.4l.1 .9-1.2 1.3zM266.7 193.3l1.9 1.1-3.1 .2zM267.5 192.1l1.1 2.3-1.9-1.1z"/>
<path d="M267.5 191.1v1l-.8 1.2zM266.2 195.1l2.3-.4-.3 .5z"/>
</g>
<g fill="none" stroke="#000" stroke-width=".14">
<path d="M9.5 6.3h71.5v10.2h-71.5zM9.5 8.3h71.5M9.5 10.8h71.5M9.5 14.6h71.5M18.2 8.3v8.2M26.3 8.3v8.2M61.3 8.3v8.2M70.6 8.3v8.2M141.6 32h1.3l20.1 16.4M227.7 31.6l.4 .3-1 .8zM233.3 25.1l-6.2 7.6M144.4 43.7l1.3 .2-1.3 .3z"/>
<path d="M145.7 43.9l-18.8 1.6M162.2 47.5l.8 .9-1.1-.5zM89.5 68.6l4.4 13M45.2 85.7l15.3 14.2M59.7 98.9l.8 1-1.1-.7zM93.3 80.5l.4-.2 .2 1.3zM232.8 95.9l7.9 34.8h-3M232.8 95.9l.5 1.2-.5 .1zM21.8 105.8l4.1 15.4M238.8 110.3l6.5 10M238.8 110.3l.8 .9-.4 .3zM25.3 120l.5-.1 .1 1.3z"/>
<path d="M80.5 137.2l-6.2 59.3h-1.3M80.5 137.2l.1 1.3-.5-.1zM102.7 130.4l14.5 10.7M102.7 130.4l1.2 .6-.3 .3zM115.8 124.5l1 .8-.4 .3zM115.8 124.5l10.2 12.7M144.2 127.3l-3.4 12.5M144.2 127.3l-.1 1.2-.5-.1zM149.4 136.5l5.6 21M149.4 136.5l.6 1.1-.5 .2zM170.4 125.9l3.3 12.4M170.4 125.9l.5 1.2-.4 .1z"/>
<path d="M180.3 132.1l5.2 5.1M180.3 132.1l1.1 .7-.4 .3zM194.1 126.9l.9 .9-.4 .3zM194.1 126.9l8.8 11.5M41.3 147.3v20.8h-1.3M41.3 147.3l.2 1.2h-.5zM65.2 159.4l-14.1 26h-1.2M65.2 159.4l-.4 1.2-.4-.2zM198.1 144.2h71.9v46.3h-71.9zM198.1 146.4h71.9M198.1 148.6h71.9M198.1 150.8h71.9"/>
<path d="M198.1 153h71.9M198.1 155.2h71.9M198.1 157.4h71.9M198.1 159.6h71.9M204.4 146.4v44.1M210.8 146.4v44.1M226.7 146.4v44.1M250.9 146.4v44.1M89.2 173.3l4.3 28.6h1.2M89.2 173.3l.4 1.2-.5 .1zM108.3 173.9l16.3 12.6M108.3 173.9l1.1 .6-.3 .3z"/>
<path d="M198.1 161.8h71.9M198.1 164.1h71.9M198.1 166.3h71.9M198.1 168.4h71.9M198.1 170.7h71.9M198.1 175.1h71.9M198.1 179.5h71.9M198.1 181.7h71.9M198.1 186.1h71.9M198.6 191.7h12.8M201.3 195.3h4M203.5 197.9h.7"/>
<path d="M203.6 196.6h.7M209.9 195.3h4.3M210 196.6h.7M215.9 193.7h17.8M215.9 196.8h17.8M226.4 193.7v15.8M233.7 190.5v19M233.7 196.4h36.2M266 194.8l2.5-.1-.3 .5-2-.1zM267.5 191.1v1l1.1 2.3-3.1 .2 1.1-2.2 .1 .9zM269.9 190.5v19h-71.8v-19h17.8v19M198.1 206.4h35.6"/>
<path d="M198.1 200h35.6M198.1 203.2h35.6M233.7 207.2h36.2M233.7 203.6h36.2M238 203.6v3.6M242.7 207.2v2.3M244.6 203.6v3.6M254.7 207.2v2.3M266.3 203.6v3.6"/>
<circle cx="234.7" cy="23.4" r="2.29"/>
<circle cx="124.6" cy="45.7" r="2.28"/>
<circle cx="88.8" cy="66.4" r="2.28"/>
<circle cx="43.5" cy="84.1" r="2.28"/>
<circle cx="21.2" cy="103.6" r="2.28"/>
<circle cx="127.4" cy="139" r="2.29"/>
<circle cx="187.1" cy="138.8" r="2.29"/>
<circle cx="246.6" cy="122.2" r="2.29"/>
<circle cx="119" cy="142.5" r="2.29"/>
<circle cx="140.2" cy="142" r="2.28"/>
<circle cx="155.7" cy="159.7" r="2.29"/>
<circle cx="174.3" cy="140.5" r="2.28"/>
<circle cx="204.3" cy="140.2" r="2.28"/>
<circle cx="126.4" cy="187.9" r="2.28"/>
</g>
<text font-size="2.2" x="246.8" y="198.8">ASSEMBLY</text>
<g font-size="2.1">
<text x="233.5" y="24.1">11</text>
<text x="123.4" y="46.5">14</text>
<text x="87.6" y="67.2">17</text>
<text x="42.3" y="84.9">12</text>
<text x="20" y="104.4">13</text>
<text x="246" y="122.9">1</text>
<text x="118.4" y="143.2">3</text>
<text x="126.9" y="139.7">8</text>
<text x="139.1" y="142.8">10</text>
<text x="173.7" y="141.3">9</text>
<text x="185.9" y="139.6">18</text>
<text x="203.7" y="141">5</text>
<text x="154.4" y="160.4">19</text>
<text x="125.8" y="188.6">2</text>
</g>
<g font-size="1.8">
<text x="34.4" y="5.9">4</text>
<text x="104.3" y="5.9">3</text>
<text x="174.1" y="5.9">2</text>
<text x="244" y="5.9">1</text>
<text x="7.7" y="27.6">D</text>
<text x="270.4" y="27.6">D</text>
<text x="108.7" y="31.7">BRAD HARRISSON #7R6A06A19A1201</text>
<text x="111.4" y="33.7">RECEPTACLE MOUNTED HERE</text>
<text x="118.8" y="46.8">4X</text>
<text x="84.1" y="67.2">4X</text>
<text x="7.7" y="81.6">C</text>
<text x="270.4" y="81.6">C</text>
<text x="38.1" y="84.9">4X</text>
<text x="15.9" y="104.4">4X</text>
<text x="206.7" y="130.3">BULGIN BUCCANEER #PX0738/S/06</text>
<text x="7.8" y="135.6">B</text>
<text x="208.4" y="132.4">RECEPTACLE MOUNTED HERE</text>
<text x="270.4" y="135.6">B</text>
<text x="169.3" y="141.1">4X</text>
<text x="182" y="139.6">4X</text>
<text x="163" y="152.1">WATERPROOF ENCLOSURE #PC122008</text>
<text x="166.7" y="150.1">ITEM 1 &amp;2 ARE PART OF FIBOX</text>
<text x="150.5" y="160.1">4X</text>
<text x="17" y="167.7">SAIA-BURGESS #804-4504</text>
<text x="20.8" y="169.7">POWER BUTTON</text>
<text x="24.7" y="185">SEE DRAWING # IFMB-10101</text>
<text x="7.8" y="189.5">A</text>
<text x="26.6" y="187">FOR DECAL DETAILS</text>
<text x="46.2" y="187">6</text>
<text x="270.4" y="189.5">A</text>
<text x="55.3" y="197.1">SLOAN LED #251-21</text>
<text x="95.5" y="201.5">4X SAIA-BURGESS #804-4500</text>
<text x="100.9" y="203.6">MENU BUTTONS</text>
<text x="246.3" y="200.7">DISPLAY CASE</text>
<text x="247.9" y="202.9">NOAA IFMB</text>
<text x="235.2" y="206.4">C</text>
<text x="250.7" y="206.4">IFMB-10100</text>
<text x="260.8" y="209">1</text>
<text x="266.8" y="209">1</text>
<text x="267.2" y="206.5">B</text>
<text x="34.4" y="211.3">4</text>
<text x="104.3" y="211.3">3</text>
<text x="174.1" y="211.3">2</text>
<text x="244" y="211.3">1</text>
</g>
<g font-size="1.5">
<text x="233.9" y="208.9">SCALEFULL</text>
<text x="254.9" y="208.9">SHEET</text>
<text x="263" y="208.9">OF</text>
</g>
<g font-size="1.4">
<text x="11.9" y="10.1">ZONE</text>
<text x="20.8" y="10.1">REV</text>
<text x="38.6" y="7.8">REVISION HISTORY</text>
<text x="38.9" y="10.1">DESCRIPTION</text>
<text x="64.1" y="10.1">DATE</text>
<text x="71.9" y="10.1">APPROVED</text>
<text x="12.7" y="13.2">4-C</text>
<text x="12.7" y="16.1">4-C</text>
<text x="21.8" y="13.2">B</text>
<text x="21.8" y="16.1">B</text>
<text x="28.8" y="12.3">SUBSTITUTE 1/2&quot; STANDOFF W/ NUTS FOR</text>
<text x="29.4" y="16.1">ADDED 4-40 SCREWS FOR LCD SUPPORT</text>
<text x="31.2" y="14.2">POLYCARBONATE SUPPORT POSTS</text>
<text x="63.2" y="16.1">12/05/09</text>
<text x="63.2" y="13.2">12/05/09</text>
<text x="74.4" y="16.1">TRH</text>
<text x="74.4" y="13.2">TRH</text>
<text x="199.5" y="148">ITEM</text>
<text x="206.1" y="148">QTY</text>
<text x="213.5" y="148">PART NUMBER</text>
<text x="231.1" y="145.8">Parts List</text>
<text x="233.9" y="148">DESCRIPTION</text>
<text x="256.9" y="148">MATERIAL</text>
<text x="200.9" y="150.2">1</text>
<text x="200.9" y="152.4">2</text>
<text x="200.9" y="154.6">3</text>
<text x="207.2" y="150.2">1</text>
<text x="207.2" y="152.4">1</text>
<text x="207.2" y="154.6">1</text>
<text x="211.2" y="150.2">IFMB10105</text>
<text x="211.2" y="152.4">IFMB 10110</text>
<text x="211.2" y="154.6">IFMB 10103</text>
<text x="227.1" y="150.2">BASE</text>
<text x="227.1" y="152.4">FRONT PANEL</text>
<text x="227.1" y="154.6">LCD LENS</text>
<text x="251.4" y="150.2">Thermoplastic Resin</text>
<text x="251.4" y="152.4">Thermoplastic Resin</text>
<text x="251.4" y="154.6">Polycarbonate, Clear</text>
<text x="200.9" y="156.8">5</text>
<text x="200.9" y="159">6</text>
<text x="200.9" y="161.2">8</text>
<text x="207.2" y="156.8">1</text>
<text x="207.2" y="159">1</text>
<text x="207.2" y="161.2">1</text>
<text x="211.2" y="156.8">IFMB-10104</text>
<text x="211.2" y="159">IFMB-10101</text>
<text x="211.2" y="161.2">PARALLAX#27979</text>
<text x="227.1" y="156.8">BACK PLANE</text>
<text x="227.1" y="159">DISPLAY DECAL</text>
<text x="227.1" y="161.2">LCD DISPLAY</text>
<text x="251.4" y="156.8">Acetal Resin, Black</text>
<text x="251.4" y="159">Default</text>
<text x="251.4" y="161.2">Default</text>
<text x="200.4" y="165.7">10</text>
<text x="200.4" y="167.9">11</text>
<text x="200.9" y="163.4">9</text>
<text x="207.2" y="163.4">4</text>
<text x="207.2" y="165.7">1</text>
<text x="207.2" y="167.9">1</text>
<text x="211.2" y="163.4">1_4 MF STANDOFF</text>
<text x="211.2" y="165.7">IFMB-AI PCB</text>
<text x="211.2" y="167.9">IFMB-10206</text>
<text x="227.1" y="163.4">4-40 X 1/4&quot; M/F</text>
<text x="227.1" y="165.7">DISPLAY PCB</text>
<text x="227.1" y="167.9">DISPLAY ADAPTER PLATE</text>
<text x="251.4" y="163.4">Nylon-6/6</text>
<text x="251.4" y="165.7">Default</text>
<text x="251.4" y="167.9">Acetal Resin, Black</text>
<text x="200.4" y="170.1">12</text>
<text x="200.4" y="172.3">13</text>
<text x="207.2" y="170.1">4</text>
<text x="207.2" y="172.3">4</text>
<text x="211.2" y="170.1">1_2 MF STANDOFF</text>
<text x="211.2" y="172.3">ANSI B18.6.3 - 4-40 x</text>
<text x="227.1" y="170.1">4-40 X 1/2&quot; M/F</text>
<text x="227.1" y="172.3">Countersunk Flat Head Screw</text>
<text x="251.4" y="170.1">Nylon-6/6</text>
<text x="251.4" y="172.3">T-316 Stainless Steel</text>
<text x="200.4" y="176.7">14</text>
<text x="207.2" y="176.7">4</text>
<text x="211.2" y="174.5">1/4</text>
<text x="211.2" y="176.7">ANSI B18.3 - No. 8 -</text>
<text x="211.2" y="178.9">32 UNC - 1/2 HS HCS</text>
<text x="227.1" y="176.7">Hexagon Socket Head Cap Screw</text>
<text x="251.4" y="176.7">T-316 Stainless Steel</text>
<text x="200.4" y="181.1">17</text>
<text x="200.4" y="183.3">18</text>
<text x="207.2" y="181.1">4</text>
<text x="207.2" y="183.3">4</text>
<text x="211.2" y="181.1">ANSI B18.6.3 - 4 - 40</text>
<text x="211.2" y="183.3">ANSI B18.6.3 - No. 8 -</text>
<text x="211.2" y="185.5">32 - 3/8</text>
<text x="227.1" y="181.1">Hex Machine Screw Nut</text>
<text x="227.1" y="183.3">Cross Recessed Binding Head</text>
<text x="227.1" y="185.5">Machine Screw - Type I</text>
<text x="251.4" y="181.1">Nylon</text>
<text x="251.4" y="183.3">T-316 Stainless Steel</text>
<text x="200.4" y="187.7">19</text>
<text x="207.2" y="187.7">4</text>
<text x="211.2" y="187.7">ANSI B18.6.3 - No. 4 -</text>
<text x="211.2" y="189.9">40 - 1/4</text>
<text x="227.1" y="187.7">Cross Recessed Binding Head</text>
<text x="227.1" y="189.9">Machine Screw - Type I</text>
<text x="251.4" y="187.7">T-316 Stainless Steel</text>
<text x="234.9" y="193.9">APPLIED OCEAN PHYSICS &amp; ENGINEERING</text>
</g>
<text font-size="1.2" x="235.7" y="192.3">WOODS HOLE OCEANOGRAPHIC INSTITUTION</text>
<g font-size="1.1">
<text x="199.5" y="197.7">.xxx</text>
<text x="199.5" y="196.4">.xx</text>
<text x="203.5" y="197.7">+ 0.005</text>
<text x="203.6" y="196.4">+ 0.01</text>
<text x="210" y="196.4">+ 1 deg</text>
<text x="237.7" y="195.2">86 WATER STREET, WOODS HOLE, MA, 02543</text>
</g>
<g font-size="1">
<text x="218.5" y="195.9">T. Hammar</text>
<text x="227.4" y="196">11/13/2008</text>
<text x="234" y="197.5">TITLE</text>
<text x="198.1" y="205.9">SEE APPLICABLE NOTES</text>
<text x="234" y="204.7">SIZE</text>
<text x="244.9" y="204.7">DWG NO</text>
<text x="266.4" y="204.6">REV</text>
</g>
<g font-size=".9">
<text x="198.6" y="191.6">UNLESS OTHERWISE NOTED:</text>
<text x="216.2" y="191.5">PROJECT NO.</text>
<text x="198.6" y="192.6">DIMENSIONS IN INCHES</text>
<text x="198.6" y="193.6">TOLERANCES:</text>
<text x="201.3" y="195.2">DECIMAL</text>
<text x="209.9" y="195.2">ANGULAR</text>
<text x="216.1" y="197.7">DRAFT</text>
<text x="216.2" y="194.6">DESIGN</text>
<text x="226.6" y="194.5">DATE</text>
<text x="198.3" y="200.9">MATERIAL</text>
<text x="198.7" y="199.4">BREAK ALL SHARP EDGES R0.02 MIN</text>
<text x="216.1" y="200.9">CHECKED</text>
<text x="198.4" y="204.1">FINISH</text>
</g>
</svg>
